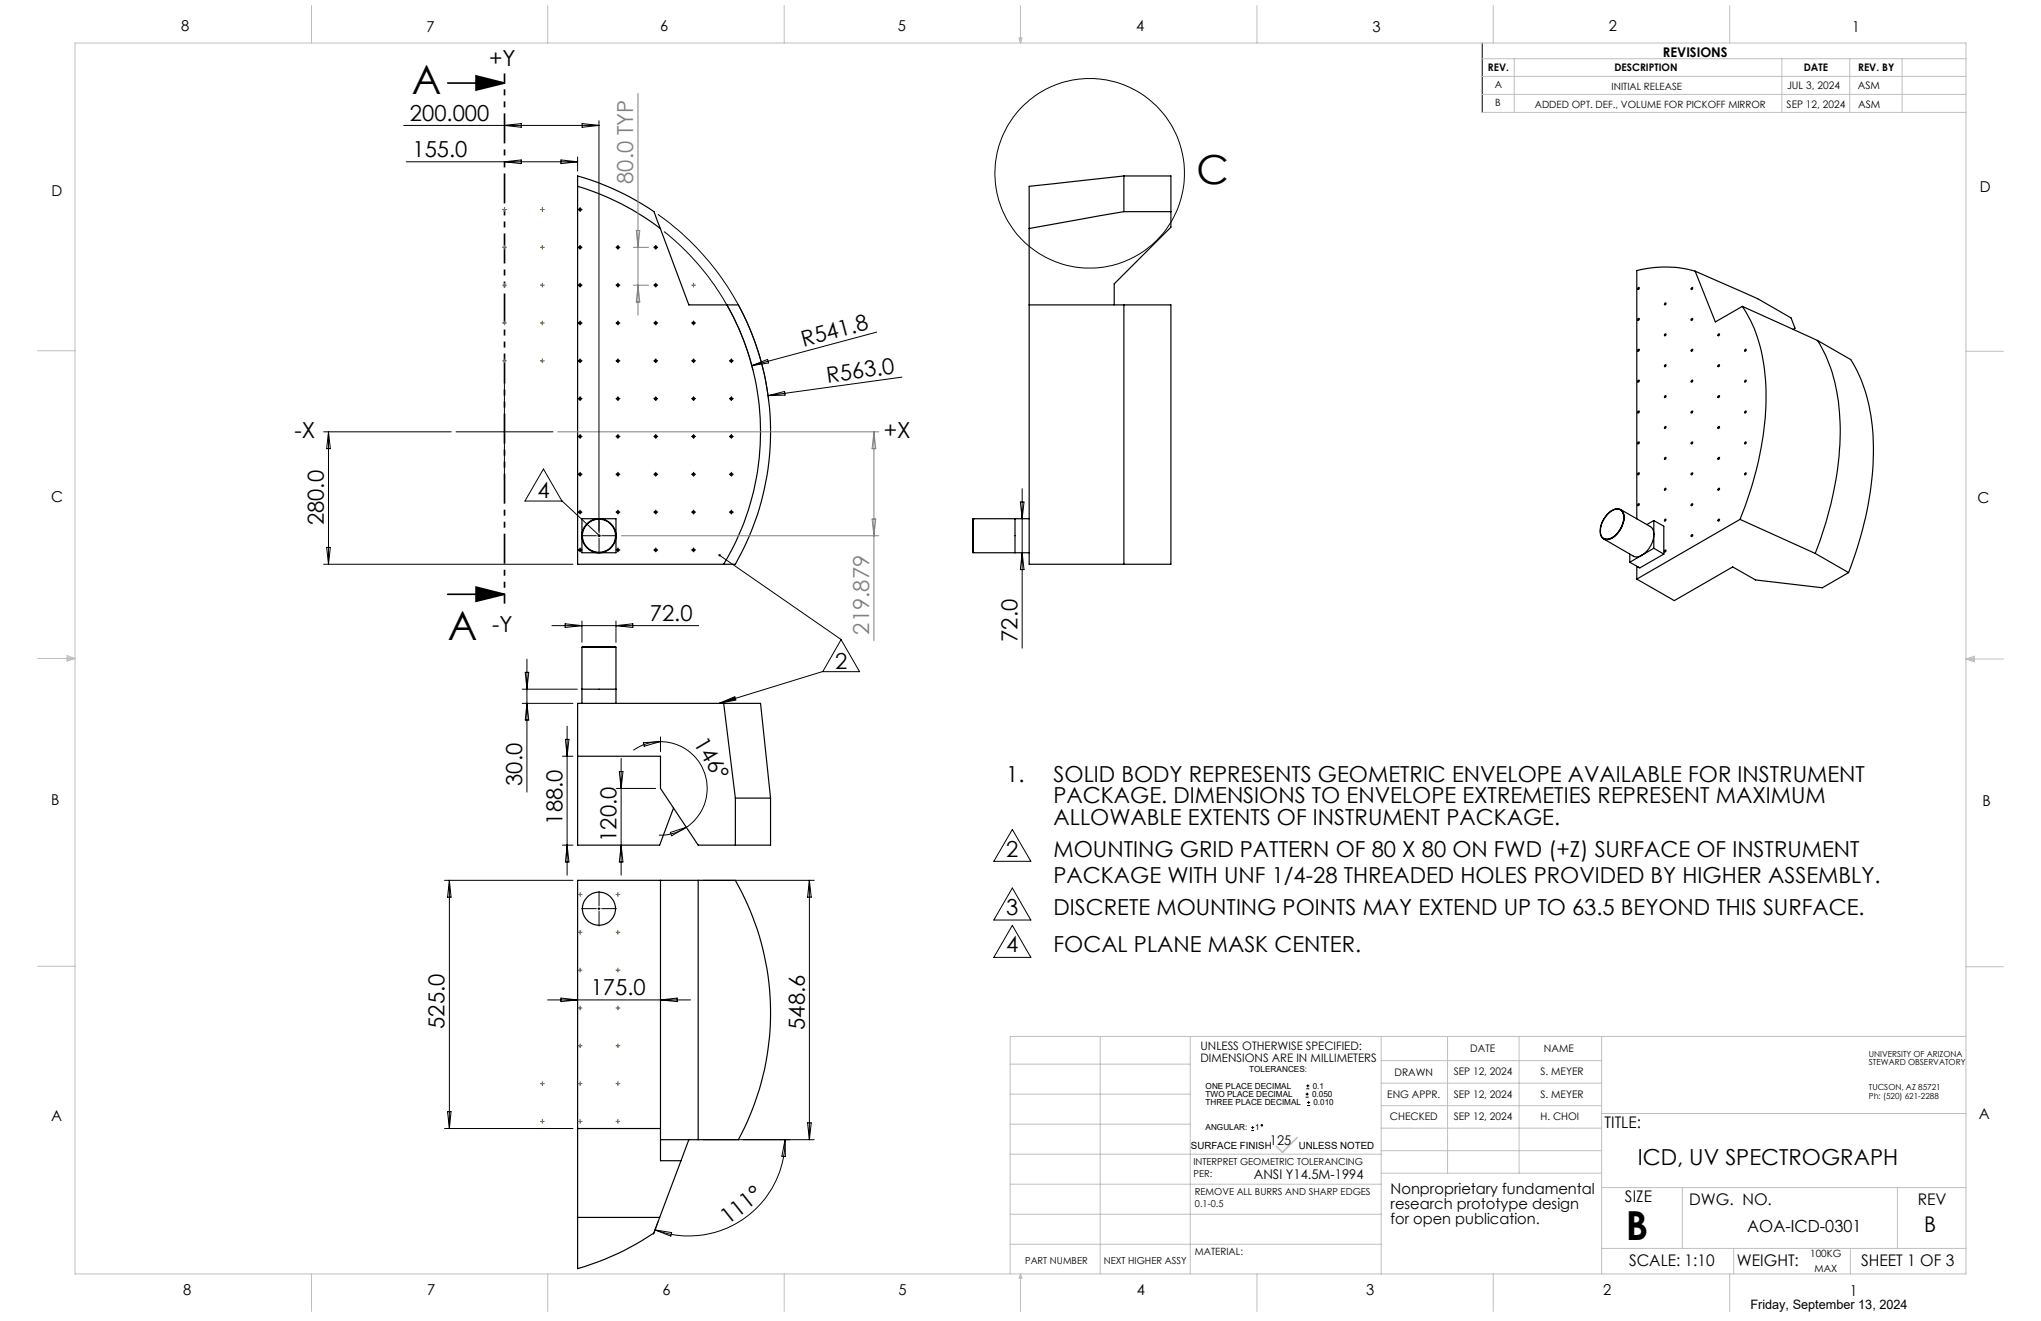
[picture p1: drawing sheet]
<svg xmlns="http://www.w3.org/2000/svg" width="432mm" height="279mm" viewBox="0 0 432 279" stroke-linecap="round" stroke-linejoin="round" font-family="sans-serif">
<g fill="none" stroke="#000" stroke-width=".21">
<path d="M313.6 9.1v14.7M85.4 26.5h41.3M86 34.2h36.2M106.7 34.2l3.6-.4v.8zM106.7 26.5l3.6-.4v.8zM118.7 33.8l3.5 .4-3.5 .4zM122.2 33.2v3M123.2 26.1l3.5 .4-3.5 .4zM126.7 25.5v86.8M122.5 52.3h.5M122.5 44.3h.5M122.7 44.1v.5"/>
<path d="M122.7 52.1v.5M130.5 52.3h.5M130.7 52.1v.5M138.5 52.3h.5M138.7 52.1v.5M139.2 45.3a56.3 56.3 0 0 1 23.4 39.4M140.5 49a54.4 54.4 0 0 1 18.8 29.3M122.5 76.3h.5M122.5 68.3h.5M122.5 60.3h.5M122.7 60.1v.5M122.7 68.1v.5"/>
<path d="M122.7 76.1v.5M130.5 76.3h.5M130.5 68.3h.5M130.5 60.3h.5M130.7 60.1v.5M130.7 68.1v.5M130.7 76.1v.5M138.5 76.3h.5M138.5 68.3h.5M138.5 60.3h.5M138.7 60.1v.5M138.7 68.1v.5"/>
<path d="M138.7 76.1v.5M146.5 76.3h.5M146.5 68.3h.5M146.7 68.1v.5M146.7 76.1v.5M154.5 76.3h.5M154.7 76.1v.5M159.1 77.3l3.3-1.3 .2 .8zM185.5 70.2l-26.4 7.1M190.8 79.8l-28.3 3.9M68.5 91.3h27M69.5 91.3v28"/>
<path d="M69.5 91.3l.4 3.6h-.8zM96.5 91.3h20.5M106.7 81.1v20.5M115 99.2l3.9 6.8h-7.8zM122.5 92.3h.5M122.5 84.3h.5M122.7 84.1v.5M122.7 92.1v.5M130.5 92.3h.5M130.5 84.3h.5M130.7 84.1v.5M130.7 92.1v.5"/>
<path d="M138.5 92.3h.5M138.5 84.3h.5M138.7 84.1v.5M138.7 92.1v.5M146.5 92.3h.5M146.5 84.3h.5M146.7 84.1v.5M146.7 92.1v.5M154.5 92.3h.5M154.5 84.3h.5M154.7 84.1v.5M154.7 92.1v.5"/>
<path d="M162.5 83.7l3.5-.9 .1 .8zM68.5 119.3h52.7M69.1 115.8h.8l-.4 3.5zM118.9 105.9l7.9 7.4M122.5 100.3h.5M122.5 108.3h.5M122.5 116.3h.5M122.7 100.1v.5M122.7 108.1v.5M122.7 116.1v.5M126.5 113.3h.5M126.7 113.1v.5"/>
<path d="M130.5 100.3h.5M130.5 108.3h.5M130.5 116.3h.5M130.7 100.1v.5M130.7 108.1v.5M130.7 116.1v.5M138.5 100.3h.5M138.5 108.3h.5M138.5 116.3h.5M138.7 100.1v.5M138.7 108.1v.5M138.7 116.1v.5"/>
<path d="M146.5 100.3h.5M146.5 108.3h.5M146.5 116.3h.5M146.7 100.1v.5M146.7 108.1v.5M146.7 116.1v.5M152.2 117.4l25.7 17.9M154.5 100.3h.5M154.5 108.3h.5M154.7 100.1v.5M154.7 108.1v.5M215.9 106.2h.7l-.3 3.5z"/>
<path d="M216.3 103.4v33.7M216.3 116.9l.3 3.6h-.7zM111.5 139.4v28.1M116.8 132.3h31M119.6 131.9l3.5 .4-3.5 .4zM123.1 131.3v4.6M130.3 131.3v4.6M130.3 132.3l3.6-.4v.8zM177.9 135.3l4 6.8h-7.8zM110.5 148.8h10.7M110.5 145.8h11.6M111.1 142.2h.8l-.4 3.6z"/>
<path d="M111.5 148.8l.4 3.5h-.8zM119 159.9h2.2M119.6 156.4h.8l-.4 3.5zM120 153.6v31.5M136.1 157.1l3.6-.3-3.4 1zM139.7 156.8a9.9 9.9 0 0 1 9.5 7.1 9.9 9.9 0 0 1-4 11.1M139.7 156.8l-.5 .1a10.1 10.1 0 0 0-5.2 1.8M139.7 155.9v3.1M152.2 148.8l3.3-1.4 .2 .7zM174.1 142l-21.9 6.8M119 178.8h2.2M120 178.8l.4 3.5h-.8z"/>
<path d="M130.4 166.8h8.3M131 163.2h.8l-.4 3.6zM131.4 178.8l.4 3.5h-.8zM131.4 160.4v24.7M141.8 176.1l3.4-1.1-3.1 1.8zM145.2 175a9.5 9.5 0 0 1-5.8 1.6M214.2 175.4l3.9 6.8h-7.8zM94.1 186.2h27.1M95.1 186.2l.3 3.6h-.7zM95.1 186.2v52.5M126.5 192.2h.5M126.7 191.9v.5"/>
<path d="M148.7 186.2h23.6M171.2 186.2v54.9M171.2 186.2l.4 3.6h-.7zM214.2 187.8l3.9 6.8h-7.8zM214.2 195.7l3.9 6.8h-7.8zM115.9 211.5h30.2M118.7 211.1l3.5 .4-3.5 .3zM139.7 211.5l3.6-.4v.7zM94.1 238.7h27.1M94.7 235.1h.7l-.3 3.6zM170.9 237.5h.7l-.4 3.6zM264.7 239.1h.6"/>
<path d="M264.7 238.5h.6M265 238.2v.6M276.2 232.1h.7M276.2 231.4h.7M276.4 230.3h.6M276.4 229.7h.6M276.5 231.1v.6M276.5 233.8h.7M276.5 233.2h.7M276.7 229.3v.7M276.9 232.9v.6M139.2 258.4l-1 2.7"/>
<path d="M148.7 241.1h23.6M166.1 241.1a20.4 20.4 0 0 1-27.5 19M166.1 241.1l.1 3.5-.8-.1zM138.6 260.1l3.5 .6-.2 .7z"/>
<circle cx="230.5" cy="36.7" r="20"/>
<circle cx="267" cy="238" r=".16"/>
</g>
<g fill="none" stroke="#c0c0c0" stroke-width=".21">
<path d="M15.9 9.1h400v260.4h-400zM65.9 1.2v7.9M115.9 1.2v7.9M165.9 1.2v7.9M215.6 8h.6l-.3 1.1zM215.7 8l.2 1.1M215.9 1.2v7.9M216 8l-.1 1.1M265.9 1.2v7.9M313.6 20h102.3M313.6 16.2h102.3M313.6 12.4h102.3"/>
<path d="M315.9 1.2v7.9M320.4 12.4v11.4M365.9 1.2v7.9M377 12.4v11.4M391.3 12.4v11.4M402.4 12.4v11.4M313.6 23.8h102.3M7.9 74.2h8M415.9 74.3h8M7.9 139.3h8M14.2 139.1l1.7 .2M14.2 138.7l1.7 .6-1.7 .5z"/>
<path d="M15.9 139.3l-1.7 .3M415.9 139.4h8M415.9 139.4l1.8-.6v1.2zM415.9 139.4l1.8 .3M417.7 139.2l-1.8 .2M7.9 204.4h8M232.8 219.2v50.3M251.8 219.2v50.3M292.2 219.2v50.3M306.2 219.2v28.9M321.4 219.2v28.9M338.8 219.2v50.3"/>
<path d="M415.9 204.5h8M415.9 219.2h-202.2v50.3M213.7 237.8h38.1M213.7 231.4h38.1M213.7 225.1h38.1M292.2 233.9h46.6M292.2 229.1h46.6M292.2 224.3h46.6M292.2 238.6h46.6M338.8 235.5h77.1M213.7 256.8h78.5M213.7 250.5h78.5"/>
<path d="M213.7 244.1h78.5M292.2 248.1h46.6M292.2 243.4h46.6M338.8 251.2h77.1M355.9 251.2v12.9M401.4 251.2v12.9M65.9 269.5v7.9M115.9 269.5v7.9M165.9 269.5v7.9M213.7 263.2h78.5M215.9 269.5v7.9M215.9 269.5l.3 .8h-.6z"/>
<path d="M265.9 269.5v7.9M315.9 269.5v7.9M338.8 264.1h77.1M365.9 269.5v7.9M366.8 264.1v5.4M391.5 264.1v5.4"/>
</g>
<path d="M274.4 240.6l-3.1 3.1-1.2-1.2" fill="none" stroke="#c0c0c0" stroke-width=".35"/>
<g fill="none" stroke="#000" stroke-width=".25">
<path d="M122.2 39.4a54.1 54.1 0 0 1 17.5 8.9M122.2 39.4v-2.2a56.4 56.4 0 0 1 16.2 7.6l1.3 3.5M122.2 39.4v79.9h33.4a56.4 56.4 0 0 0 .6-54.8h-2.4M237.8 37.2l-20.1 2.2v8.9M237.8 37.2v7.6M237.8 37.2h9.9v7.6M139.7 48.3l6 16.2h8.1M217.7 48.3v16.2M237.8 44.8l-20.1 3.5M237.8 44.8h9.9M247.7 44.8v3.2l-12 12v4.5M358.6 57.4a23.8 23.8 0 0 0-12.3-.2v52.5"/>
<path d="M358.6 57.4l13.3 5.8 7 4 .9 2.2-.5 .3M358.6 57.4l4.3 10.7 5.7-3.3M153.8 64.5a54.2 54.2 0 0 1-.7 54.8M217.7 64.5v54.8h30v-54.8h-9.9M217.7 64.5h20.1M237.8 64.5v54.8M346.6 60.9l.1-.1a.21 .21 0 0 1 .1 .3 .21 .21 0 0 1-.3 0zM346.6 73.9h.1a.2 .2 0 0 1 .1 .3 .2 .2 0 0 1-.3 0zM346.6 67.3h.1a.2 .2 0 0 1 .1 .3 .2 .2 0 0 1-.3 .1zM352.2 70.7h.3a.24 .24 0 0 1-.1 .2 .24 .24 0 0 1-.3 .1zM352.3 77.2h.2a.24 .24 0 0 1-.1 .3 .24 .24 0 0 1-.3 0zM357.9 60.9h.2a.23 .23 0 0 1 0 .2 .23 .23 0 0 1-.3 .1z"/>
<path d="M358 73.9a.19 .19 0 0 1 .1 .2 .19 .19 0 0 1-.3 .1zM358 67.3l.1 .1a.25 .25 0 0 1 0 .3 .25 .25 0 0 1-.3 0zM363.5 77.2l.2-.1a.21 .21 0 0 1 .1 .3 .21 .21 0 0 1-.4 0zM363.5 70.7l.2-.1a.2 .2 0 0 1 0 .3 .2 .2 0 0 1-.3 0zM368.6 64.8a33.3 33.3 0 0 1 5 19 71 71 0 0 1-5.5 26.1M368.6 64.8l15.9 7.2M384.5 72a34.9 34.9 0 0 1 4.8 18.5 73 73 0 0 1-5.3 26.6M384.5 72l7 4.1a36.1 36.1 0 0 1 4.8 20.8 73 73 0 0 1-5.2 24.2M346.6 93.5h.1a.2 .2 0 0 1 .1 .3 .2 .2 0 0 1-.3 0zM346.6 87l.1-.1a.2 .2 0 0 1 .1 .3 .2 .2 0 0 1-.3 0zM346.6 80.5l.1-.1a.2 .2 0 0 1 .1 .3 .2 .2 0 0 1-.3 0zM357.8 87.1l.2-.2 .1 .2a.2 .2 0 0 1 0 .2 .2 .2 0 0 1-.3-.1z"/>
<path d="M357.8 80.5l.3-.1a.21 .21 0 0 1 0 .3 .21 .21 0 0 1-.3 0zM357.9 93.5h.2a.23 .23 0 0 1 0 .3 .23 .23 0 0 1-.3 0zM363.5 96.8l.2-.1a.2 .2 0 0 1 0 .3 .2 .2 0 0 1-.3 0zM363.5 90.3l.2-.1a.2 .2 0 0 1 0 .3 .2 .2 0 0 1-.3 0zM363.5 83.7h.2a.2 .2 0 0 1 0 .3 .2 .2 0 0 1-.3 0zM369.1 87.1l.3-.1-.2 .4zM123.1 109.7h7.2v7.2h-7.2zM205.8 116.8h.1M205.8 109.8h.1M205.8 113.3v3.6h11.9M205.8 109.8v3.5M205.8 113.3v3.5"/>
<path d="M214.7 109.7v7.2M217.7 109.7h-11.9v3.6M339.3 113.9h.1M340.2 108.7a2.08 2.08 0 0 1 2.9-.6 3.5 3.5 0 0 1-.3 3.9 3.4 3.4 0 0 1-3.3 2 2.05 2.05 0 0 1-.8-2.6l.1-.3a5.8 5.8 0 0 1 1.4-2.4zM340.3 108.5a2.05 2.05 0 0 1 2.9-.5 4 4 0 0 1-.8 4.5 2.65 2.65 0 0 1-3.2 1.4 3 3 0 0 1-.2-3.6zM342.8 107.8a1.62 1.62 0 0 1 .7 1.6M342.9 107.8l6.2 3.6a2.89 2.89 0 0 1 .3 3.6 4 4 0 0 1-3.5 2.8l-6.6-3.8M343.5 109.4a5.1 5.1 0 0 1-3.3 4.7l-.9-.2M344.8 117.2v1.7M346.3 119.8v2.7M346.5 119.9l.2 .1M346.6 106.6l.1-.1a.2 .2 0 0 1 .1 .3 .2 .2 0 0 1-.3 .1z"/>
<path d="M346.6 100h.1a.21 .21 0 0 1 .1 .3 .21 .21 0 0 1-.3 0zM349.9 110.1l2.1 1.2v5.9M349.9 116l-5.1 2.9M349.9 110.1v5.9M349.9 116l2.1 1.2M349.9 110.1l-1.5 .8M352 117.2l-5.1 2.9-2.1-1.2M352.2 103.4l.3-.1-.3 .4zM352.3 109.8l.2 .1a.24 .24 0 0 1-.1 .2 .24 .24 0 0 1-.3 .1zM352.3 116.3l.2 .1a.24 .24 0 0 1-.1 .3 .24 .24 0 0 1-.3 0zM357.9 100.1l.2-.1a.23 .23 0 0 1 0 .3 .23 .23 0 0 1-.3 .1zM357.9 106.6h.2a.25 .25 0 0 1 0 .3 .25 .25 0 0 1-.3 0z"/>
<path d="M357.9 113.1h.1a.19 .19 0 0 1 .1 .2 .19 .19 0 0 1-.3 .1zM363.5 103.3h.2a.2 .2 0 0 1 0 .3 .2 .2 0 0 1-.3 0zM363.5 109.9l.2-.1a.2 .2 0 0 1 0 .3 .2 .2 0 0 1-.3 0zM368.1 109.9l15.9 7.2M368.1 109.9l-21.8 12.6M384 117.1l7.1 4M123.2 136.9h7M391.1 121.1l-5.5 3.2-14.2-1.6-4.8-2.8-12.4 7.1-7.9-4.5M122.2 159.9h17.5v6.9l8 12h7.9M123.1 148.8v-11.9h7.2v11.9M123.1 145.8h7.2M153.1 148.8h7.8l2.1 20"/>
<path d="M153.1 148.8h-30.9v30h17.4l2.9-7.9M153.1 148.8l2.5 20M155.6 168.8h7.4M155.6 168.8v10M163 168.8v10h-7.4M139.7 186.2v59.3h4.4M147.7 186.2v54.9M122.2 238.7h17.5M122.2 257.5h17.4M139.7 241.1h16.5a56.4 56.4 0 0 0-.6-54.9h-33.4v82.1a56.4 56.4 0 0 0 16.2-7.5l1.2-3.3M144.1 245.5l-4.5 12M145.7 241.1l-1.6 4.4"/>
<circle cx="122.7" cy="44.3" r=".24"/>
<circle cx="122.7" cy="52.3" r=".24"/>
<circle cx="130.7" cy="52.3" r=".23"/>
<circle cx="138.7" cy="52.3" r=".25"/>
<circle cx="122.7" cy="76.3" r=".24"/>
<circle cx="122.7" cy="60.3" r=".24"/>
<circle cx="122.7" cy="68.3" r=".25"/>
<circle cx="130.7" cy="76.3" r=".23"/>
<circle cx="130.7" cy="60.3" r=".23"/>
<circle cx="130.7" cy="68.3" r=".24"/>
<circle cx="138.7" cy="76.3" r=".25"/>
<circle cx="138.7" cy="60.3" r=".25"/>
<circle cx="138.7" cy="68.3" r=".25"/>
<circle cx="146.7" cy="76.3" r=".25"/>
<circle cx="146.7" cy="68.3" r=".25"/>
<circle cx="154.7" cy="76.3" r=".24"/>
<circle cx="352.3" cy="64.2" r=".19"/>
<circle cx="369.2" cy="74" r=".19"/>
<circle cx="122.7" cy="92.3" r=".24"/>
<circle cx="122.7" cy="84.3" r=".24"/>
<circle cx="130.7" cy="92.3" r=".23"/>
<circle cx="130.7" cy="84.3" r=".23"/>
<circle cx="138.7" cy="92.3" r=".25"/>
<circle cx="138.7" cy="84.3" r=".25"/>
<circle cx="146.7" cy="92.3" r=".25"/>
<circle cx="146.7" cy="84.3" r=".25"/>
<circle cx="154.7" cy="92.3" r=".24"/>
<circle cx="154.7" cy="84.3" r=".24"/>
<circle cx="352.3" cy="96.9" r=".19"/>
<circle cx="352.3" cy="90.4" r=".19"/>
<circle cx="352.3" cy="83.9" r=".19"/>
<circle cx="369.2" cy="80.6" r=".19"/>
<circle cx="369.3" cy="93.6" r=".2"/>
<circle cx="122.7" cy="116.3" r=".24"/>
<circle cx="122.7" cy="108.3" r=".24"/>
<circle cx="122.7" cy="100.3" r=".24"/>
<circle cx="126.7" cy="113.3" r="3.5"/>
<circle cx="126.7" cy="113.3" r="3.6"/>
<circle cx="130.7" cy="108.3" r=".23"/>
<circle cx="130.7" cy="116.3" r=".23"/>
<circle cx="130.7" cy="100.3" r=".23"/>
<circle cx="138.7" cy="108.3" r=".25"/>
<circle cx="138.7" cy="116.3" r=".25"/>
<circle cx="138.7" cy="100.3" r=".25"/>
<circle cx="146.7" cy="108.3" r=".25"/>
<circle cx="146.7" cy="116.3" r=".25"/>
<circle cx="146.7" cy="100.3" r=".25"/>
<circle cx="154.7" cy="108.3" r=".24"/>
<circle cx="154.7" cy="100.3" r=".24"/>
<circle cx="369.2" cy="100.2" r=".19"/>
<circle cx="126.7" cy="192.2" r="3.5"/>
</g>
<path d="M94.7 17.6h12M100.7 16.1l6 1.5-6 1.4zM94.7 125.7h12M100.7 124.2l6 1.5-6 1.5z" fill="none" stroke="#000" stroke-width=".35"/>
<g fill="none" stroke="#000" stroke-width=".21" stroke-dasharray="15.2 1.3 1.3 1.3" stroke-linecap="butt">
<path d="M122.5 52.3h-.3M122.5 44.3h-.3M122.7 52.1v-.3M122.7 52.6v.2M122.7 44.1v-.3M122.7 44.6v.2M123 52.3h.2M123 44.3h.2M130.5 52.3h-.3M130.7 52.1v-.3M130.7 52.6v.2M131 52.3h.2"/>
<path d="M138.5 52.3h-.3M138.7 52.1v-.3M138.7 52.6v.2M139 52.3h.2M122.5 76.3h-.3M122.5 68.3h-.3M122.5 60.3h-.3M122.7 76.1v-.3M122.7 76.6v.2M122.7 68.1v-.3M122.7 68.6v.2M122.7 60.1v-.3"/>
<path d="M122.7 60.6v.2M123 76.3h.2M123 68.3h.2M123 60.3h.2M130.5 76.3h-.3M130.5 68.3h-.3M130.5 60.3h-.3M130.7 76.1v-.3M130.7 76.6v.2M130.7 68.1v-.3M130.7 68.6v.2M130.7 60.1v-.3"/>
<path d="M130.7 60.6v.2M131 76.3h.2M131 68.3h.2M131 60.3h.2M138.5 76.3h-.3M138.5 68.3h-.3M138.5 60.3h-.3M138.7 76.1v-.3M138.7 76.6v.2M138.7 68.1v-.3M138.7 68.6v.2M138.7 60.1v-.3"/>
<path d="M138.7 60.6v.2M139 76.3h.2M139 68.3h.2M139 60.3h.2M146.5 76.3h-.3M146.5 68.3h-.3M146.7 76.1v-.3M146.7 76.6v.2M146.7 68.1v-.3M146.7 68.6v.2M147 76.3h.2M147 68.3h.2"/>
<path d="M154.5 76.3h-.3M154.7 76.1v-.3M154.7 76.6v.2M155 76.3h.2M122.5 92.3h-.3M122.5 84.3h-.3M122.7 92.1v-.3M122.7 92.6v.2M122.7 84.1v-.3M122.7 84.6v.2M123 92.3h.2M123 84.3h.2"/>
<path d="M130.5 92.3h-.3M130.5 84.3h-.3M130.7 92.1v-.3M130.7 92.6v.2M130.7 84.1v-.3M130.7 84.6v.2M131 92.3h.2M131 84.3h.2M138.5 92.3h-.3M138.5 84.3h-.3M138.7 92.1v-.3M138.7 92.6v.2"/>
<path d="M138.7 84.1v-.3M138.7 84.6v.2M139 92.3h.2M139 84.3h.2M146.5 92.3h-.3M146.5 84.3h-.3M146.7 92.1v-.3M146.7 92.6v.2M146.7 84.1v-.3M146.7 84.6v.2M147 92.3h.2M147 84.3h.2"/>
<path d="M154.5 92.3h-.3M154.5 84.3h-.3M154.7 92.1v-.3M154.7 92.6v.2M154.7 84.1v-.3M154.7 84.6v.2M155 92.3h.2M155 84.3h.2M122.5 100.3h-.3M122.5 108.3h-.3M122.5 116.3h-.3M122.7 100.1v-.3"/>
<path d="M122.7 100.6v.2M122.7 108.1v-.3M122.7 108.6v.2M122.7 116.1v-.3M122.7 116.6v.2M123 100.3h.2M123 108.3h.2M123 116.3h.2M126.2 113.3h-3.2M126.7 112.8v-3.2M126.7 113.8v3.3M127.2 113.3h3.3"/>
<path d="M130.5 100.3h-.3M130.5 108.3h-.3M130.5 116.3h-.3M130.7 100.1v-.3M130.7 100.6v.2M130.7 108.1v-.3M130.7 108.6v.2M130.7 116.1v-.3M130.7 116.6v.2M131 100.3h.2M131 108.3h.2M131 116.3h.2"/>
<path d="M138.5 100.3h-.3M138.5 108.3h-.3M138.5 116.3h-.3M138.7 100.1v-.3M138.7 100.6v.2M138.7 108.1v-.3M138.7 108.6v.2M138.7 116.1v-.3M138.7 116.6v.2M139 100.3h.2M139 108.3h.2M139 116.3h.2"/>
<path d="M146.5 100.3h-.3M146.5 108.3h-.3M146.5 116.3h-.3M146.7 100.1v-.3M146.7 100.6v.2M146.7 108.1v-.3M146.7 108.6v.2M146.7 116.1v-.3M146.7 116.6v.2M147 100.3h.2M147 108.3h.2M147 116.3h.2"/>
<path d="M154.5 100.3h-.3M154.5 108.3h-.3M154.7 100.1v-.3M154.7 100.6v.2M154.7 108.1v-.3M154.7 108.6v.2M155 100.3h.2M155 108.3h.2M126.2 192.2h-3.2M126.7 191.7v-3.3M126.7 192.7v3.2M127.2 192.2h3.3"/>
</g>
<path d="M106.7 15.5v112.2" fill="none" stroke="#000" stroke-width=".35" stroke-dasharray="6.3 1.3 1.3 1.3 1.3 1.3" stroke-dashoffset="4.3" stroke-linecap="butt"/>
<g fill="none" stroke="#808000" stroke-width=".21" stroke-dasharray="15.2 1.3 1.3 1.3" stroke-linecap="butt">
<path d="M106.5 52.3h-.3M106.5 44.3h-.3M106.7 52.1v-.3M106.7 52.6v.2M106.7 44.1v-.3M106.7 44.6v.2M107 52.3h.2M107 44.3h.2M114.5 52.3h-.3M114.5 44.3h-.3M114.7 52.1v-.3M114.7 52.6v.2"/>
<path d="M114.7 44.1v-.3M114.7 44.6v.2M115 52.3h.2M115 44.3h.2M106.5 76.3h-.3M106.5 68.3h-.3M106.5 60.3h-.3M106.7 76.1v-.3M106.7 76.6v.2M106.7 68.1v-.3M106.7 68.6v.2M106.7 60.1v-.3"/>
<path d="M106.7 60.6v.2M107 76.3h.2M107 68.3h.2M107 60.3h.2M114.5 76.3h-.3M114.5 68.3h-.3M114.5 60.3h-.3M114.7 76.1v-.3M114.7 76.6v.2M114.7 68.1v-.3M114.7 68.6v.2M114.7 60.1v-.3"/>
<path d="M114.7 60.6v.2M115 76.3h.2M115 68.3h.2M115 60.3h.2M146.5 60.3h-.3M146.7 60.1v-.3M146.7 60.6v.2M147 60.3h.2M122.5 197.2h-.3M122.5 189.2h-.3M122.7 196.9v-.2M122.7 197.4v.3"/>
<path d="M122.7 188.9v-.2M122.7 189.4v.3M123 197.2h.2M123 189.2h.2M130.5 197.2h-.3M130.5 189.2h-.3M130.7 196.9v-.2M130.7 197.4v.3M130.7 188.9v-.2M130.7 189.4v.3M131 197.2h.2M131 189.2h.2"/>
<path d="M122.5 205.2h-.3M122.5 213.2h-.3M122.7 204.9v-.2M122.7 205.4v.3M122.7 212.9v-.2M122.7 213.4v.3M123 205.2h.2M123 213.2h.2M130.5 205.2h-.3M130.5 213.2h-.3M130.7 204.9v-.2M130.7 205.4v.3"/>
<path d="M130.7 212.9v-.2M130.7 213.4v.3M131 205.2h.2M131 213.2h.2M114.5 229.2h-.3M114.5 237.2h-.3M114.7 228.9v-.2M114.7 229.4v.3M114.7 236.9v-.2M114.7 237.4v.3M115 229.2h.2M115 237.2h.2"/>
<path d="M122.5 221.2h-.3M122.5 229.2h-.3M122.5 237.2h-.3M122.7 220.9v-.2M122.7 221.4v.3M122.7 228.9v-.2M122.7 229.4v.3M122.7 236.9v-.2M122.7 237.4v.3M123 221.2h.2M123 229.2h.2M123 237.2h.2"/>
<path d="M130.5 221.2h-.3M130.5 229.2h-.3M130.5 237.2h-.3M130.7 220.9v-.2M130.7 221.4v.3M130.7 228.9v-.2M130.7 229.4v.3M130.7 236.9v-.2M130.7 237.4v.3M131 221.2h.2M131 229.2h.2M131 237.2h.2"/>
</g>
<g fill="none" stroke="#808000" stroke-width=".21">
<path d="M106.5 52.3h.5M106.5 44.3h.5M106.7 44.1v.5M106.7 52.1v.5M114.5 52.3h.5M114.5 44.3h.5M114.7 44.1v.5M114.7 52.1v.5M106.5 60.3h.5M106.5 76.3h.5M106.5 68.3h.5M106.7 60.1v.5"/>
<path d="M106.7 68.1v.5M106.7 76.1v.5M114.5 60.3h.5M114.5 76.3h.5M114.5 68.3h.5M114.7 60.1v.5M114.7 68.1v.5M114.7 76.1v.5M146.5 60.3h.5M146.7 60.1v.5M122.5 197.2h.5M122.5 189.2h.5"/>
<path d="M122.7 188.9v.5M122.7 197v.4M130.5 197.2h.5M130.5 189.2h.5M130.7 188.9v.5M130.7 197v.4M122.5 205.2h.5M122.5 213.2h.5M122.7 205v.5M122.7 212.9v.6M130.5 205.2h.5M130.5 213.2h.5"/>
<path d="M130.7 205v.5M130.7 212.9v.6M114.5 229.2h.5M114.5 237.2h.5M114.7 229v.4M114.7 237v.5M122.5 221.2h.5M122.5 229.2h.5M122.5 237.2h.5M122.7 220.9v.5M122.7 229v.4M122.7 237v.5"/>
<path d="M130.5 221.2h.5M130.5 229.2h.5M130.5 237.2h.5M130.7 220.9v.5M130.7 229v.4M130.7 237v.5"/>
</g>
<path d="M135 19.8v46.9M134 52.3h3.2M134.6 48.8h.8l-.4 3.5zM134 60.3h3.2M135 60.3l.4 3.6h-.8zM118 91.3h67.9M184.9 91.3v44.2M184.9 91.3l.4 3.6h-.8zM131.5 113.3h54.4M184.5 109.8h.8l-.4 3.5z" fill="none" stroke="#808080" stroke-width=".21"/>
<g fill="#000">
<path d="M100.7 16.1l6 1.5-6 1.4zM100.7 124.2l6 1.5-6 1.5z"/>
<path d="M126.6 113.1l.1 .5 .3-.1-.2-.2 .2 .2 .1-.1a.27 .27 0 0 0-.2-.3 .27 .27 0 0 0-.3 0zM152.1 117.2l.1 .2-.2-.1a.25 .25 0 0 0 .2 .4 .25 .25 0 0 0 .3-.3 .25 .25 0 0 0-.4-.2zM152.2 148.8l3.3-1.4 .2 .7z"/>
</g>
<g font-size="8.5">
<text x="87.1" y="19.8">A</text>
<text x="253.2" y="39">C</text>
<text x="94.7" y="135.3">A</text>
<text x="344" y="262.3">B</text>
</g>
<g font-size="4.7">
<text x="103.5" y="14.1">+Y</text>
<text x="86.7" y="25.5">200.000</text>
<text x="87.3" y="33.2">155.0</text>
<text x="170" y="73.3" transform="rotate(-15 170 73.3)">R541.8</text>
<text x="175.1" y="80.9" transform="rotate(-8 175.1 80.9)">R563.0</text>
<text x="62.3" y="92.7">-X</text>
<text x="187" y="92.7">+X</text>
<text x="113.7" y="105.3">4</text>
<text x="68.5" y="111.1" transform="rotate(-90 68.5 111.1)">280.0</text>
<text x="137.5" y="131.3">72.0</text>
<text x="104.1" y="133.6">-Y</text>
<text x="215.2" y="135.8" transform="rotate(-90 215.2 135.8)">72.0</text>
<text x="176.7" y="141.4">2</text>
<text x="146.7" y="157" transform="rotate(59 146.7 157)">146°</text>
<text x="110.5" y="166.2" transform="rotate(-90 110.5 166.2)">30.0</text>
<text x="212.9" y="165.3">1.</text>
<text x="222.9" y="165.3">SOLID BODY REPRESENTS GEOMETRIC ENVELOPE AVAILABLE FOR INSTRUMENT</text>
<text x="222.9" y="169.9">PACKAGE. DIMENSIONS TO ENVELOPE EXTREMETIES REPRESENT MAXIMUM</text>
<text x="119" y="174.4" transform="rotate(-90 119 174.4)">188.0</text>
<text x="130.4" y="178.1" transform="rotate(-90 130.4 178.1)">120.0</text>
<text x="222.9" y="174.4">ALLOWABLE EXTENTS OF INSTRUMENT PACKAGE.</text>
<text x="212.9" y="181.2">2</text>
<text x="222.9" y="181.2">MOUNTING GRID PATTERN OF 80 X 80 ON FWD (+Z) SURFACE OF INSTRUMENT</text>
<text x="222.9" y="186.8">PACKAGE WITH UNF 1/4-28 THREADED HOLES PROVIDED BY HIGHER ASSEMBLY.</text>
<text x="212.9" y="193.6">3</text>
<text x="222.9" y="193.6">DISCRETE MOUNTING POINTS MAY EXTEND UP TO 63.5 BEYOND THIS SURFACE.</text>
<text x="212.9" y="201.5">4</text>
<text x="222.9" y="201.5">FOCAL PLANE MASK CENTER.</text>
<text x="125" y="210.4">175.0</text>
<text x="94.1" y="217.6" transform="rotate(-90 94.1 217.6)">525.0</text>
<text x="170.3" y="217.8" transform="rotate(-90 170.3 217.8)">548.6</text>
<text x="346.5" y="246.4">ICD, UV SPECTROGRAPH</text>
<text x="154" y="259.2" transform="rotate(-39 154 259.2)">111°</text>
</g>
<g font-size="4.7" fill="#808080">
<text x="134" y="38.9" transform="rotate(-90 134 38.9)">80.0 TYP</text>
<text x="183.9" y="134.2" transform="rotate(-90 183.9 134.2)">219.879</text>
</g>
<text font-size="4.6" x="407.1" y="260.7">B</text>
<text font-size="3.5" x="369.6" y="260.7">AOA-ICD-0301</text>
<g font-size="3.4">
<text x="339.5" y="238.5">TITLE:</text>
<text x="343.8" y="254.3">SIZE</text>
<text x="357.4" y="254.8">DWG. NO.</text>
<text x="405.7" y="254.9">REV</text>
<text x="344.6" y="267.8">SCALE: 1:10</text>
<text x="367.5" y="267.8">WEIGHT:</text>
<text x="393.8" y="267.8">SHEET 1 OF 3</text>
</g>
<g font-size="3.2">
<text x="38.3" y="6.7">8</text>
<text x="90.2" y="6.7">7</text>
<text x="139.7" y="6.5">6</text>
<text x="190" y="6.5">5</text>
<text x="240.4" y="6.5">4</text>
<text x="290.4" y="6.7">3</text>
<text x="340.4" y="6.5">2</text>
<text x="391.9" y="6.7">1</text>
<text x="10.9" y="41.6">D</text>
<text x="418.9" y="40.7">D</text>
<text x="10.9" y="106.3">C</text>
<text x="418.4" y="106.4">C</text>
<text x="10.8" y="170.2">B</text>
<text x="419.4" y="170.6">B</text>
<text x="10.8" y="237.2">A</text>
<text x="418.6" y="236.8">A</text>
<text x="294.2" y="252.6">Nonproprietary fundamental</text>
<text x="294.2" y="255.8">research prototype design</text>
<text x="294.2" y="259">for open publication.</text>
<text x="38.8" y="273.8">8</text>
<text x="90.4" y="273.8">7</text>
<text x="140.2" y="273.8">6</text>
<text x="190.1" y="273.9">5</text>
<text x="240.5" y="273.8">4</text>
<text x="289" y="273.9">3</text>
<text x="339.1" y="273.8">2</text>
<text x="391.4" y="274.1">1</text>
</g>
<g font-size="2.8">
<text x="351.8" y="12">REVISIONS</text>
<text x="268.7" y="242.1">125</text>
<text x="265.2" y="249.3">ANSI Y14.5M-1994</text>
</g>
<text font-size="2.7" x="370.3" y="276.8">Friday, September 13, 2024</text>
<g font-size="2.5">
<text x="254" y="222.1">UNLESS OTHERWISE SPECIFIED:</text>
<text x="254" y="224.5">DIMENSIONS ARE IN MILLIMETERS</text>
</g>
<g font-size="2.2">
<text x="314.8" y="15">REV.</text>
<text x="341.6" y="15">DESCRIPTION</text>
<text x="381.6" y="15">DATE</text>
<text x="393.1" y="15">REV. BY</text>
<text x="378" y="22.7">SEP 12, 2024</text>
<text x="378.1" y="18.9">JUL 3, 2024</text>
<text x="393.1" y="18.9">ASM</text>
<text x="393.1" y="22.7">ASM</text>
<text x="295" y="227.5">DRAWN</text>
<text x="307.6" y="227.3">SEP 12, 2024</text>
<text x="311" y="222.5">DATE</text>
<text x="325.9" y="227.3">S. MEYER</text>
<text x="326.6" y="222.5">NAME</text>
<text x="293.5" y="232.3">ENG APPR.</text>
<text x="307.6" y="232.3">SEP 12, 2024</text>
<text x="325.9" y="232.3">S. MEYER</text>
<text x="294" y="236.9">CHECKED</text>
<text x="307.6" y="236.9">SEP 12, 2024</text>
<text x="325.9" y="236.9">H. CHOI</text>
</g>
<g font-size="2.1">
<text x="316.2" y="18.6">A</text>
<text x="316.3" y="22.4">B</text>
<text x="324.7" y="22.8">ADDED OPT. DEF., VOLUME FOR PICKOFF MIRROR</text>
<text x="341" y="18.9">INITIAL RELEASE</text>
<text x="251.9" y="243">SURFACE FINISH</text>
<text x="274.8" y="243">UNLESS NOTED</text>
<text x="252.8" y="265.5">MATERIAL:</text>
<text x="383" y="265.9">100KG</text>
<text x="383.9" y="269.1">MAX</text>
</g>
<g font-size="2">
<text x="252.5" y="246.4">INTERPRET GEOMETRIC TOLERANCING</text>
<text x="252.5" y="248.9">PER:</text>
<text x="252.8" y="252.8">REMOVE ALL BURRS AND SHARP EDGES</text>
<text x="252.8" y="255.4">0.1-0.5</text>
<text x="216.9" y="267.4">PART NUMBER</text>
<text x="233.5" y="267.4">NEXT HIGHER ASSY</text>
</g>
<g font-size="1.8">
<text x="264.3" y="226.7">TOLERANCES:</text>
<text x="395.4" y="223.5">UNIVERSITY OF ARIZONA</text>
<text x="395.4" y="225.3">STEWARD OBSERVATORY</text>
<text x="255.1" y="230.2">ONE PLACE DECIMAL</text>
<text x="255.1" y="232">TWO PLACE DECIMAL</text>
<text x="255.1" y="233.8">THREE PLACE DECIMAL</text>
<text x="277.6" y="232">0.050</text>
<text x="277.7" y="230.2">0.1</text>
<text x="277.9" y="233.8">0.010</text>
<text x="395.4" y="230.6">TUCSON, AZ 85721</text>
<text x="395.4" y="232.4">Ph: (520) 621-2288</text>
<text x="255.1" y="239.1">ANGULAR:</text>
<text x="265.6" y="239.1">1</text>
</g>
</svg>
